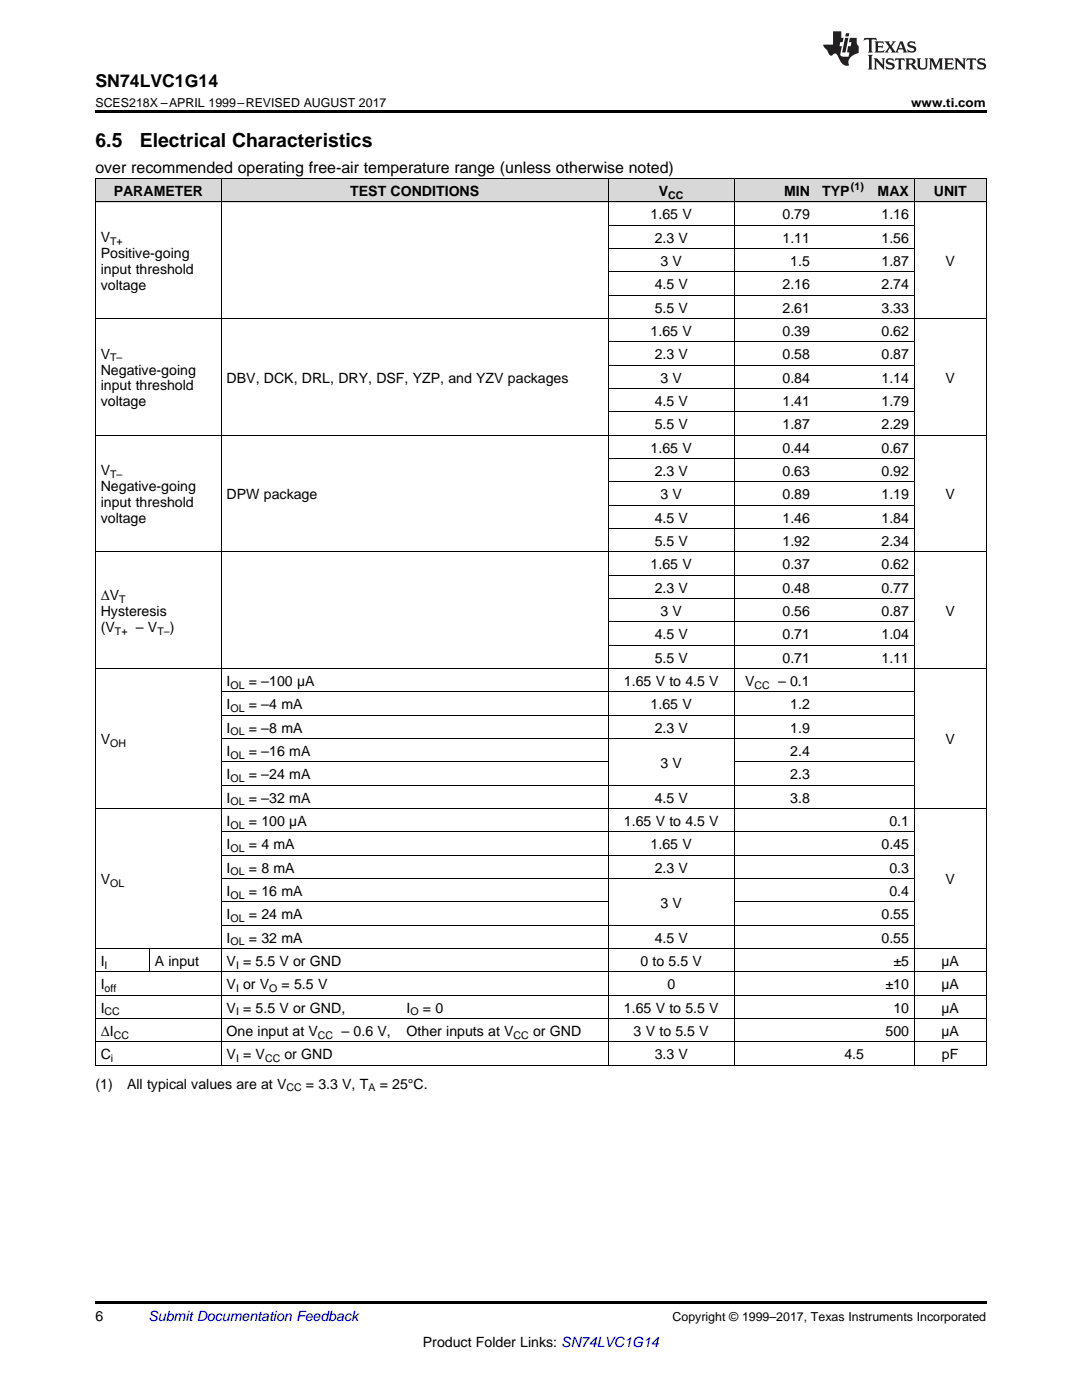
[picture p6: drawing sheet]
<svg xmlns="http://www.w3.org/2000/svg" width="216mm" height="279mm" viewBox="0 0 216 279" stroke-linecap="round" stroke-linejoin="round" font-family="sans-serif">
<g fill="#d8d8d8">
<path d="M19 35.7h10.8v4.7h-10.8z"/>
<path d="M29.8 35.7h14.4v4.7h-14.4z"/>
<path d="M44.2 35.7h35.9v4.7h-35.9z"/>
<path d="M80.1 35.7h41.3v4.7h-41.3z"/>
<path d="M121.4 35.7h25.1v4.7h-25.1z"/>
<path d="M146.5 35.7h16.2v4.7h-16.2z"/>
<path d="M162.7 35.7h10.8v4.7h-10.8z"/>
<path d="M173.5 35.7h9v4.7h-9z"/>
<path d="M182.5 35.7h14.3v4.7h-14.3z"/>
</g>
<path d="M19 22h177.8v.5h-177.8zM19 212.6l.2 .1zM44.1 212.6l.1 .1zM80 212.6l.1 .1zM121.3 212.6l.1 .1zM146.4 212.6l.1 .1zM162.6 212.6l.1 .1zM173.4 212.6l.1 .1zM182.4 212.6l.1 .1zM196.7 212.6l.1 .1zM19 259.7h177.8v.5h-177.8z" fill="#000"/>
<g fill="none" stroke="#000" stroke-width=".2">
<path d="M19 35.6h177.8M19.1 35.7v177M44.1 35.7v177M121.3 35.7v177M146.5 35.7v177M182.4 35.7v177M196.8 35.7v177M19 40.3h177.8M121.4 58.9h61.1M121.4 54.3h61.1M121.4 49.6h61.1M121.4 45h61.1"/>
<path d="M19 63.6h177.8M121.4 77.6h61.1M121.4 72.9h61.1M121.4 68.2h61.1M19 86.9h177.8M121.4 96.2h61.1M121.4 91.5h61.1M121.4 82.2h61.1M19 110.2h177.8M121.4 119.5h61.1M121.4 114.8h61.1M121.4 105.5h61.1"/>
<path d="M121.4 100.8h61.1M19 133.4h177.8M44.2 138.1h138.3M121.4 128.8h61.1M121.4 124.1h61.1M44.2 156.7h138.3M44.2 152.1h77.2M44.2 147.4h138.3M44.2 142.8h138.3M146.5 152.1h36M19 161.4h177.8M44.2 175.3h138.3"/>
<path d="M44.2 170.7h138.3M44.2 166h138.3M19 198.6h177.8M19 194h177.8M19 189.3h177.8M29.8 189.3v4.7M44.2 184.7h138.3M44.2 180h77.2M146.5 180h36M19 212.6h177.8M19 207.9h177.8M19 203.3h177.8"/>
</g>
<g fill="#231f20">
<path d="M172.5 7.6l-.1 .5 .4-.2h.6v.1v2.1l-.2 .4h.9l-.2-.4v-2.1l.1-.1h.5l.5 .2-.2-.5zM174.5 8.3l.2 .3v1.5l-.2 .4h1.8l.2-.6a1.04 1.04 0 0 1-1.3 .2v-.7h.6l.3 .2v-.6l-.3 .2h-.6v-.6l.8-.1 .4 .3-.2-.5zM176.5 8.3l.9 1.1-.9 1.1h.8l-.2-.2 .4-.7 .5 .7-.2 .2h1.5l-.2-.2 .2-.4h.9l.1 .4-.2 .2h1l-.3-.3-.7-1.9h-.5l-.9 2-.8-1 .9-1h-.8l.1 .3-.4 .5-.3-.6 .1-.2zM179.7 8.6l.4 1h-.7zM181.3 8.4a.63 .63 0 0 0-.2 .7 .63 .63 0 0 0 .6 .4l.6 .2 .1 .2a.75 .75 0 0 1-.7 .4 .75 .75 0 0 1-.6-.5l.1 .7 .1-.1a1.11 1.11 0 0 0 1.5-.6 1.13 1.13 0 0 0-1.2-.8l-.1-.4a1.04 1.04 0 0 1 1.2 .2l-.2-.5-.2 .1-.4-.2zM173.2 10.9l.2 .4v2.2l-.2 .4h1l-.3-.4v-2.2l.3-.4zM174.3 11.6l.3 .4v1.5l-.3 .4h.8l-.2-.4v-1.3l1.5 1.7v-1.9l.2-.4h-.7l.2 .4v.9l-1.1-1.3zM177 11.8a.62 .62 0 0 0-.2 .7 .62 .62 0 0 0 .6 .4l.6 .1 .1 .3a.76 .76 0 0 1-.7 .3 .76 .76 0 0 1-.7-.4l.2 .7 .1-.1a1.11 1.11 0 0 0 1.5-.6 1.13 1.13 0 0 0-1.2-.8l-.1-.4a1.04 1.04 0 0 1 1.2 .2l-.2-.6-.2 .1-.5-.1zM178.7 11.6l-.2 .6a.61 .61 0 0 1 .8-.3v1.6l-.2 .4h.9l-.2-.4v-1.6a.63 .63 0 0 1 .7 .3l-.1-.6zM180.6 11.6l.3 .4v1.5l-.3 .4h1l-.2-.2-.1-.8 .6 .2a.76 .76 0 0 0 1.2 .7l-1-1a.58 .58 0 0 0 .6-.5 .58 .58 0 0 0-.5-.6zM181.4 11.9h.1a.45 .45 0 0 1 .5 .1 .45 .45 0 0 1 .1 .5l-.8 .2zM182.9 11.6l.2 .2a2.17 2.17 0 0 0 .3 1.9 .99 .99 0 0 0 1.6-.6v-1.1l.2-.4h-.7l.2 .2a1.92 1.92 0 0 1-.2 1.8 .6 .6 0 0 1-.9-.5v-1.1l.2-.4zM185.4 11.6l.2 .4v1.5l-.2 .4h.7l-.2-.4v-1.4l.8 1.8 .8-1.8v1.4l-.2 .4h.9l-.2-.4v-1.5l.2-.4h-.8l-.6 1.5-.6-1.5zM188.4 11.6l.2 .4v1.5l-.2 .4h1.8l.1-.6a1.04 1.04 0 0 1-1.2 .1v-.6h.5l.4 .2v-.6l-.4 .2h-.5v-.7h.8l.3 .3-.1-.6zM190.5 11.6l.2 .4v1.5l-.2 .4h.7l-.2-.4v-1.3l1.5 1.7v-1.9l.2-.4h-.7l.2 .4v.9l-1.1-1.3zM192.9 11.6l-.1 .6a.61 .61 0 0 1 .7-.3l.1 1.6-.3 .4h1l-.3-.4 .1-1.6a.63 .63 0 0 1 .7 .3l-.1-.6zM195.2 11.8a.62 .62 0 0 0-.2 .7 .62 .62 0 0 0 .6 .4l.6 .1 .1 .3a.76 .76 0 0 1-.7 .3 .76 .76 0 0 1-.6-.4l.1 .7 .1-.1a1.11 1.11 0 0 0 1.6-.6 1.13 1.13 0 0 0-1.3-.8l-.1-.4a1.04 1.04 0 0 1 1.2 .2l-.1-.6-.2 .1-.5-.1z"/>
<path d="M166.2 6.3v2.6h-1.9v.4l.8 .9a.91 .91 0 0 0 1 .8 .56 .56 0 0 1 .5-.3 .56 .56 0 0 1 .5 .3l.4 .8a1.53 1.53 0 0 0 1.9 1.2 1.54 1.54 0 0 1 1-2.1l.9-.3v-1.4a1.52 1.52 0 0 1-.4-1.6h-1.3l-.2 .8h.5l-.2 .8h-.5l-.1 1v.2l.4 .1-.2 .8a1.93 1.93 0 0 1-1.6-.3l.3-1.8h-.5l.2-.8h.4l.2-.8h-.4v-1.3zM168.6 7.6l-.6 2.9h.7l.6-2.9zM168.8 6.6l-.1 .7h.6l.2-.7z"/>
</g>
<g font-size="3.9">
<text x="19" y="29.3">6.5</text>
<text x="27.9" y="29.3">Electrical Characteristics</text>
</g>
<text font-size="3.5" x="19" y="17.3">SN74LVC1G14</text>
<text font-size="3.2" x="19" y="34.4">over recommended operating free-air temperature range (unless otherwise noted)</text>
<g font-size="2.8">
<text x="22.7" y="39.1">PARAMETER</text>
<text x="69.9" y="39.1">TEST CONDITIONS</text>
<text x="131.5" y="39.1">V</text>
<text x="156.5" y="39.1">MIN</text>
<text x="164.1" y="39.1">TYP</text>
<text x="175.1" y="39.1">MAX</text>
<text x="186.3" y="39.1">UNIT</text>
<text x="129.8" y="43.7">1.65 V</text>
<text x="156.1" y="43.7">0.79</text>
<text x="175.9" y="43.7">1.16</text>
<text x="20.1" y="48.3">V</text>
<text x="20.1" y="51.5">Positive-going</text>
<text x="130.6" y="48.4">2.3 V</text>
<text x="131.8" y="53.1">3 V</text>
<text x="156.1" y="48.4">1.11</text>
<text x="157.7" y="53.1">1.5</text>
<text x="175.9" y="48.4">1.56</text>
<text x="175.9" y="53.1">1.87</text>
<text x="188.7" y="53.1">V</text>
<text x="20.1" y="54.6">input threshold</text>
<text x="20.1" y="57.8">voltage</text>
<text x="130.6" y="57.7">4.5 V</text>
<text x="156.1" y="57.7">2.16</text>
<text x="175.9" y="57.7">2.74</text>
<text x="130.6" y="62.4">5.5 V</text>
<text x="156.1" y="62.4">2.61</text>
<text x="175.9" y="62.4">3.33</text>
<text x="20.1" y="71.6">V</text>
<text x="129.8" y="67">1.65 V</text>
<text x="130.6" y="71.7">2.3 V</text>
<text x="156.1" y="67">0.39</text>
<text x="156.1" y="71.7">0.58</text>
<text x="175.9" y="67">0.62</text>
<text x="175.9" y="71.7">0.87</text>
<text x="20.1" y="74.8">Negative-going</text>
<text x="20.1" y="77.9">input threshold</text>
<text x="45.2" y="76.3">DBV, DCK, DRL, DRY, DSF, YZP, and YZV packages</text>
<text x="131.8" y="76.3">3 V</text>
<text x="156.1" y="76.3">0.84</text>
<text x="175.9" y="76.3">1.14</text>
<text x="188.7" y="76.3">V</text>
<text x="20.1" y="81.1">voltage</text>
<text x="130.6" y="81">4.5 V</text>
<text x="156.1" y="81">1.41</text>
<text x="175.9" y="81">1.79</text>
<text x="130.6" y="85.7">5.5 V</text>
<text x="156.1" y="85.7">1.87</text>
<text x="175.9" y="85.7">2.29</text>
<text x="20.1" y="94.9">V</text>
<text x="129.8" y="90.3">1.65 V</text>
<text x="130.6" y="95">2.3 V</text>
<text x="156.1" y="90.3">0.44</text>
<text x="156.1" y="95">0.63</text>
<text x="175.9" y="90.3">0.67</text>
<text x="175.9" y="95">0.92</text>
<text x="20.1" y="98">Negative-going</text>
<text x="20.1" y="101.2">input threshold</text>
<text x="45.2" y="99.6">DPW package</text>
<text x="131.8" y="99.6">3 V</text>
<text x="156.1" y="99.6">0.89</text>
<text x="175.9" y="99.6">1.19</text>
<text x="188.7" y="99.6">V</text>
<text x="20.1" y="104.4">voltage</text>
<text x="130.6" y="104.3">4.5 V</text>
<text x="156.1" y="104.3">1.46</text>
<text x="175.9" y="104.3">1.84</text>
<text x="129.8" y="113.6">1.65 V</text>
<text x="130.6" y="108.9">5.5 V</text>
<text x="156.1" y="108.9">1.92</text>
<text x="156.1" y="113.6">0.37</text>
<text x="175.9" y="108.9">2.34</text>
<text x="175.9" y="113.6">0.62</text>
<text x="20.1" y="119.7">ΔV</text>
<text x="130.6" y="118.3">2.3 V</text>
<text x="156.1" y="118.3">0.48</text>
<text x="175.9" y="118.3">0.77</text>
<text x="20.1" y="122.9">Hysteresis</text>
<text x="131.8" y="122.9">3 V</text>
<text x="156.1" y="122.9">0.56</text>
<text x="175.9" y="122.9">0.87</text>
<text x="188.7" y="122.9">V</text>
<text x="20.1" y="126.1">(V</text>
<text x="27.1" y="126.1">– V</text>
<text x="33.9" y="126.1">)</text>
<text x="130.6" y="127.6">4.5 V</text>
<text x="156.1" y="127.6">0.71</text>
<text x="175.9" y="127.6">1.04</text>
<text x="45.2" y="136.9">I</text>
<text x="49.7" y="136.9">= –100 µA</text>
<text x="124.5" y="136.9">1.65 V to 4.5 V</text>
<text x="130.6" y="132.2">5.5 V</text>
<text x="148.7" y="136.9">V</text>
<text x="155.3" y="136.9">– 0.1</text>
<text x="156.1" y="132.2">0.71</text>
<text x="175.9" y="132.2">1.11</text>
<text x="45.2" y="141.5">I</text>
<text x="49.7" y="141.5">= –4 mA</text>
<text x="129.8" y="141.5">1.65 V</text>
<text x="157.7" y="141.5">1.2</text>
<text x="20.1" y="148.5">V</text>
<text x="45.2" y="146.2">I</text>
<text x="49.7" y="146.2">= –8 mA</text>
<text x="130.6" y="146.2">2.3 V</text>
<text x="157.7" y="146.2">1.9</text>
<text x="188.7" y="148.5">V</text>
<text x="45.2" y="150.8">I</text>
<text x="45.2" y="155.5">I</text>
<text x="49.7" y="150.8">= –16 mA</text>
<text x="49.7" y="155.5">= –24 mA</text>
<text x="131.8" y="153.2">3 V</text>
<text x="157.7" y="150.8">2.4</text>
<text x="157.7" y="155.5">2.3</text>
<text x="45.2" y="160.2">I</text>
<text x="49.7" y="160.2">= –32 mA</text>
<text x="130.6" y="160.2">4.5 V</text>
<text x="157.7" y="160.2">3.8</text>
<text x="45.2" y="164.8">I</text>
<text x="49.7" y="164.8">= 100 µA</text>
<text x="124.5" y="164.8">1.65 V to 4.5 V</text>
<text x="177.5" y="164.8">0.1</text>
<text x="45.2" y="169.5">I</text>
<text x="49.7" y="169.5">= 4 mA</text>
<text x="129.8" y="169.5">1.65 V</text>
<text x="175.9" y="169.5">0.45</text>
<text x="20.1" y="176.5">V</text>
<text x="45.2" y="174.1">I</text>
<text x="45.2" y="178.8">I</text>
<text x="49.7" y="174.1">= 8 mA</text>
<text x="49.7" y="178.8">= 16 mA</text>
<text x="130.6" y="174.1">2.3 V</text>
<text x="177.5" y="174.1">0.3</text>
<text x="177.5" y="178.8">0.4</text>
<text x="188.7" y="176.5">V</text>
<text x="45.2" y="183.4">I</text>
<text x="49.7" y="183.4">= 24 mA</text>
<text x="131.8" y="181.1">3 V</text>
<text x="175.9" y="183.4">0.55</text>
<text x="45.2" y="188.1">I</text>
<text x="49.7" y="188.1">= 32 mA</text>
<text x="130.6" y="188.1">4.5 V</text>
<text x="175.9" y="188.1">0.55</text>
<text x="20.1" y="192.8">I</text>
<text x="20.1" y="197.4">I</text>
<text x="30.9" y="192.8">A input</text>
<text x="45.2" y="192.8">V = 5.5 V or GND</text>
<text x="45.2" y="197.4">V or V</text>
<text x="56.2" y="197.4">= 5.5 V</text>
<text x="127.8" y="192.8">0 to 5.5 V</text>
<text x="133.2" y="197.4">0</text>
<text x="176.7" y="197.4">±10</text>
<text x="178.3" y="192.8">±5</text>
<text x="187.9" y="192.8">µA</text>
<text x="187.9" y="197.4">µA</text>
<text x="20.1" y="202.1">I</text>
<text x="45.2" y="202.1">V = 5.5 V or GND,</text>
<text x="81.1" y="202.1">I</text>
<text x="84.4" y="202.1">= 0</text>
<text x="124.5" y="202.1">1.65 V to 5.5 V</text>
<text x="178.3" y="202.1">10</text>
<text x="187.9" y="202.1">µA</text>
<text x="20.1" y="206.7">ΔI</text>
<text x="45.2" y="206.7">One input at V</text>
<text x="68.2" y="206.7">– 0.6 V,</text>
<text x="81.1" y="206.7">Other inputs at V</text>
<text x="106.4" y="206.7">or GND</text>
<text x="126.4" y="206.7">3 V to 5.5 V</text>
<text x="176.7" y="206.7">500</text>
<text x="187.9" y="206.7">µA</text>
<text x="20.1" y="211.4">C</text>
<text x="45.2" y="211.4">V = V</text>
<text x="56.8" y="211.4">or GND</text>
<text x="130.6" y="211.4">3.3 V</text>
<text x="168.5" y="211.4">4.5</text>
<text x="188" y="211.4">pF</text>
<text x="19" y="217.2">(1)</text>
<text x="25.4" y="217.2">All typical values are at V</text>
<text x="61" y="217.2">= 3.3 V, T</text>
<text x="75.8" y="217.2">= 25°C.</text>
<text x="19" y="263.6">6</text>
<text x="84.4" y="268.9">Product Folder Links: SN74LVC1G14</text>
</g>
<text font-size="2.8" fill="#0000c8" x="29.6" y="263.6">Submit Documentation Feedback</text>
<g font-size="2.5">
<text x="19" y="21.4">SCES218X –APRIL 1999–REVISED AUGUST 2017</text>
<text x="181.8" y="21.4">www.ti.com</text>
<text x="134.2" y="263.6">Copyright © 1999–2017, Texas Instruments Incorporated</text>
</g>
<g font-size="2.1">
<text x="133.3" y="39.7">CC</text>
<text x="169.8" y="38">(1)</text>
<text x="22" y="48.9">T+</text>
<text x="22" y="72.1">T–</text>
<text x="22" y="95.4">T–</text>
<text x="23.8" y="120.3">T</text>
<text x="22.9" y="126.6">T+</text>
<text x="31.4" y="126.6">T–</text>
<text x="46" y="137.4">OL</text>
<text x="150.5" y="137.4">CC</text>
<text x="46" y="142.1">OL</text>
<text x="22" y="149.1">OH</text>
<text x="46" y="146.8">OL</text>
<text x="46" y="151.4">OL</text>
<text x="46" y="156.1">OL</text>
<text x="46" y="160.7">OL</text>
<text x="46" y="165.4">OL</text>
<text x="46" y="170">OL</text>
<text x="22" y="177">OL</text>
<text x="46" y="174.7">OL</text>
<text x="46" y="179.4">OL</text>
<text x="46" y="184">OL</text>
<text x="46" y="188.7">OL</text>
<text x="20.9" y="193.3">I</text>
<text x="20.9" y="198">off</text>
<text x="47.1" y="193.3">I</text>
<text x="47.1" y="198">I</text>
<text x="53.7" y="198">O</text>
<text x="20.9" y="202.6">CC</text>
<text x="47.1" y="202.6">I</text>
<text x="81.9" y="202.6">O</text>
<text x="22.7" y="207.3">CC</text>
<text x="63.4" y="207.3">CC</text>
<text x="102.5" y="207.3">CC</text>
<text x="22.1" y="211.9">i</text>
<text x="47.1" y="211.9">I</text>
<text x="52.9" y="211.9">CC</text>
<text x="57.1" y="217.8">CC</text>
<text x="73.5" y="217.8">A</text>
</g>
</svg>
